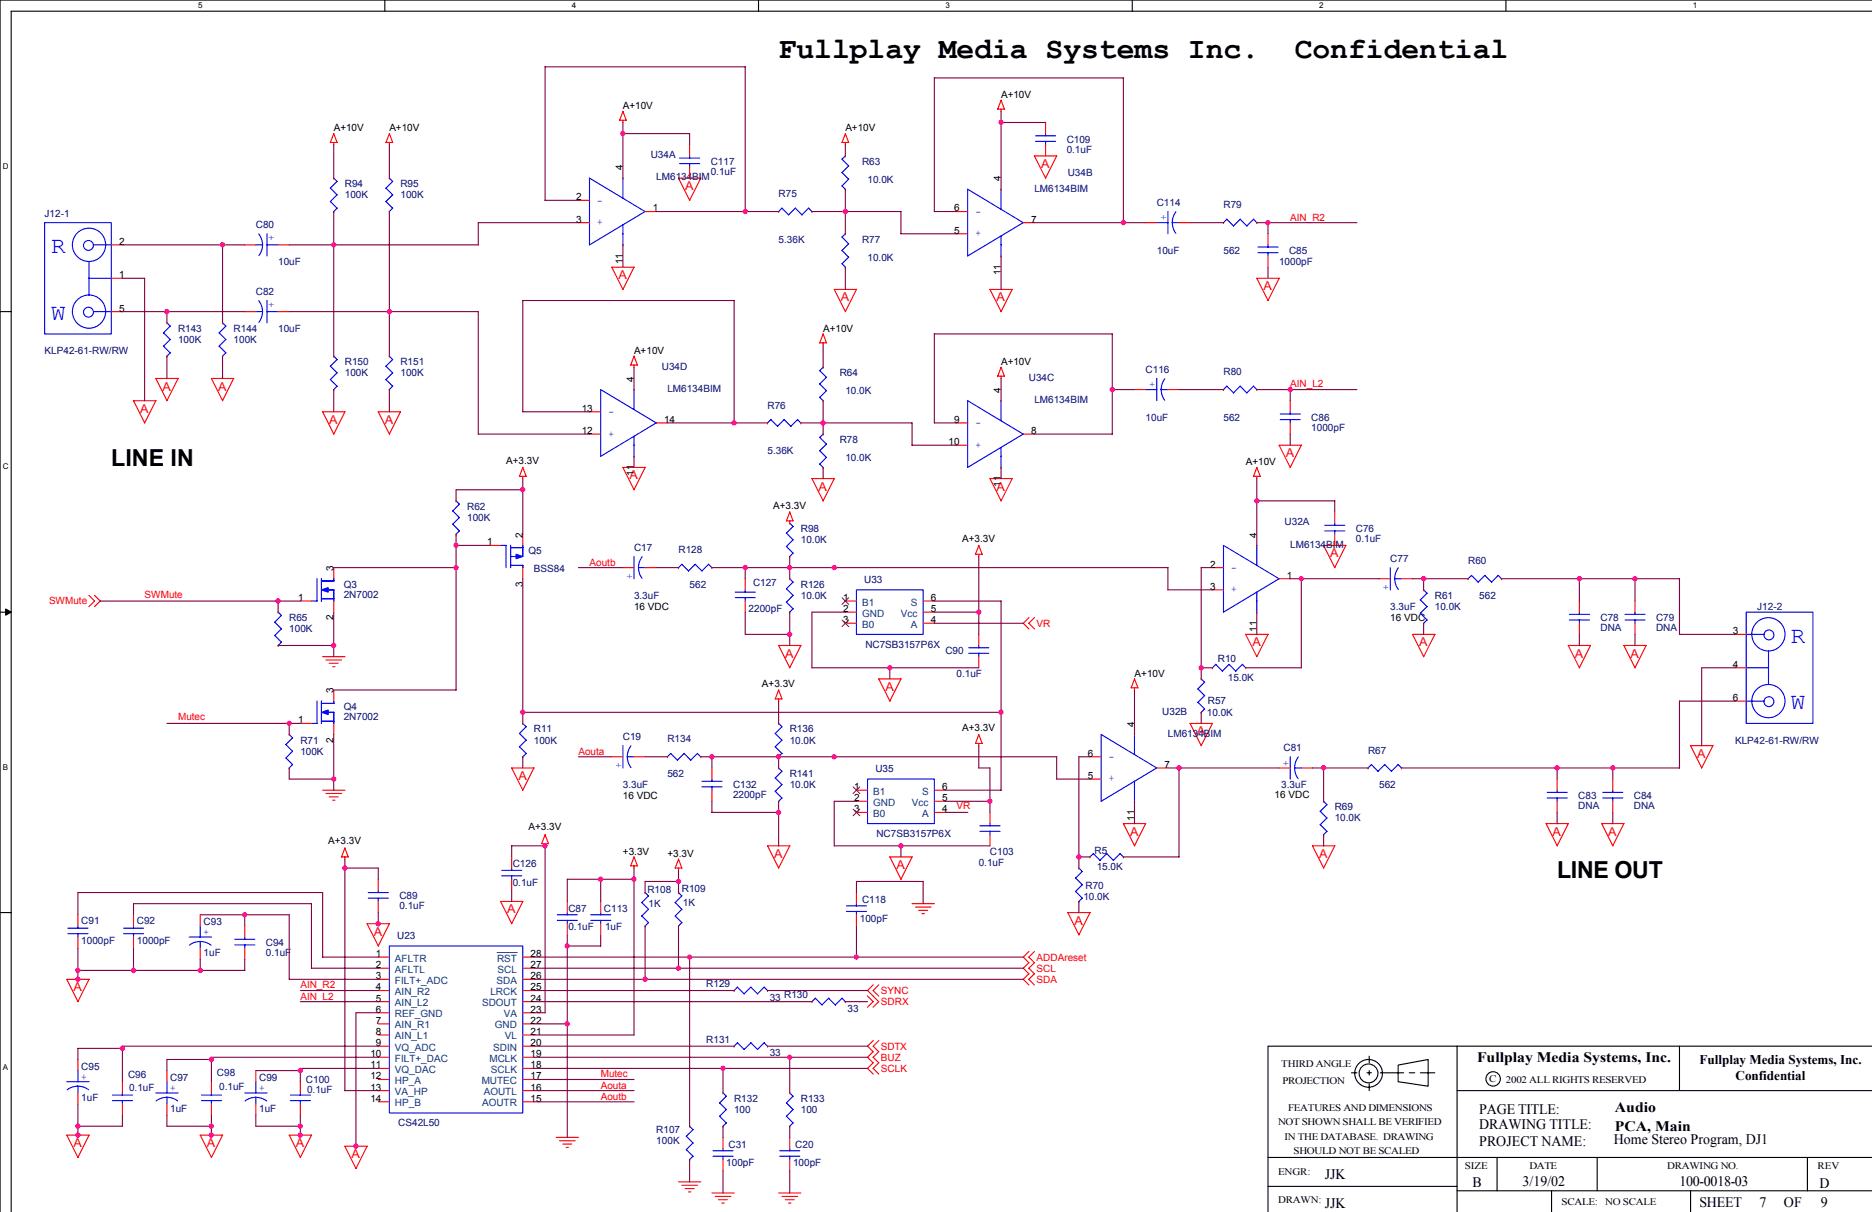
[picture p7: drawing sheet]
<svg xmlns="http://www.w3.org/2000/svg" width="432mm" height="279mm" viewBox="0 0 432 279" stroke-linecap="round" stroke-linejoin="round" font-family="sans-serif">
<path d="M431.8 0h-431.8v279.4M431.8 2.6h-429.2v276.8" fill="none" stroke="#000" stroke-width=".25"/>
<path d="M45.7 .3h1v2h-1z" fill="#fff"/>
<path d="M88.8 0v2.6" fill="none" stroke="#000" stroke-width=".25"/>
<path d="M131.9 .3h1v2h-1z" fill="#fff"/>
<path d="M175 0v2.6" fill="none" stroke="#000" stroke-width=".25"/>
<path d="M218.1 .3h1v2h-1z" fill="#fff"/>
<path d="M261.2 0v2.6" fill="none" stroke="#000" stroke-width=".25"/>
<path d="M304.3 .3h1v2h-1z" fill="#fff"/>
<path d="M347.4 0v2.6" fill="none" stroke="#000" stroke-width=".25"/>
<g fill="#fff">
<path d="M390.5 .3h1v2h-1z"/>
<path d="M.7 37.2h1.3v2.1h-1.3z"/>
<path d="M.7 106.5h1.3v2h-1.3z"/>
</g>
<path d="M0 71.8h2.6" fill="none" stroke="#000" stroke-width=".25"/>
<path d="M.7 175.7h1.2v2.1h-1.2z" fill="#fff"/>
<path d="M0 141.1h2.6" fill="none" stroke="#000" stroke-width=".25"/>
<path d="M1.3 140.4l1.3 .7-1.3 .7z" fill="#000" stroke="#000" stroke-width=".23"/>
<path d="M.7 245h1.2v2.1h-1.2z" fill="#fff"/>
<g fill="none" stroke="#000" stroke-width=".25">
<path d="M0 210.4h2.6M311.7 247.3h1.3M315.3 247.3h1M315.8 243.5v1.5M315.8 246.8v1M315.8 249.9v1.5M318.4 247.3h5.4M322.5 245.5l6.9-1.3v6.2l-6.9-1zM325.1 247.3h1.2M327.6 247.3h3.4M336.1 241.2h-43.6v38.2M336.1 241.2h95.7"/>
<path d="M336.1 241.2v38.2M336.1 251.4h95.7M387.4 241.2v10.2M292.5 266.8h139.3M292.5 273.5h43.6M336.1 274.5h95.7M345.3 266.8v7.7M357.9 274.5v4.9M368.4 266.8v7.7M390 274.5v4.9M416.9 266.8v7.7"/>
<circle cx="315.7" cy="247.4" r="2.17"/>
<circle cx="315.7" cy="247.4" r="3.2"/>
<circle cx="344.4" cy="248.7" r="1.66"/>
</g>
<g fill="none" stroke="#f00" stroke-width=".25">
<path d="M77 32.9v.5M77.7 32.9h-1.5l.8-2.1 .8 2.1M89.8 30.8l.8 2.1h-1.6M89.8 32.9v.5M89.8 30.8l-.8 2.1M143.7 25.7l.7 2h-1.5zM143.7 27.7v.6M159.1 33.4v2.5M159.1 38.5v2.6M195 35.9h.1M195 32.9v.5M195 30.8l-.8 2.1h1.5l-.7-2.1"/>
<path d="M230.1 25.2h1.6M230.9 25.2v.5M230.9 23.1l.8 2.1M230.9 23.1l-.8 2.1M241.2 28.2v2.6M241.2 33.4v2.5M25.7 56.5h2.5M56.5 56.5h2.5M64.2 56.5h2.5M77 41.1h.1M77 48.8h.1M89.8 41.1h.1"/>
<path d="M89.8 48.8h.1M133.4 51.3h2.6M133.4 46.2h2.6M143.7 41.1h.1M143.7 56.5h.1M148.8 48.8h2.6M159.1 46.2l2.5-5.1h-5.1l2.6 5.1M179.6 48.8h.1M187.3 48.8h.1M195 53.9h.1M195 43.6h.1M220.6 48.8h2.6"/>
<path d="M220.6 53.9h2.6M230.9 43.6h.1M230.9 59h.1M236 51.3h2.6M241.2 41.1l2.6-5.2h-5.2l2.6 5.2M264.2 51.3h2.6M271.9 51.3h2.6M282.2 51.3h.1M289.9 51.3h.1M292.5 53.9v2.6M292.5 59v2.6M25.7 64.2h2.5"/>
<path d="M25.7 71.8h2.5M38.5 74.4h.1M51.3 74.4h.1M56.5 71.8h2.5M64.2 71.8h2.5M141.1 61.6h5.2l-2.6 5.1zM189.9 77l.7 2h-1.5zM189.9 79v.6M195 61.6h.1M195 71.8l2.6-5.1h-5.2l2.6 5.2M230.9 71.8l2.6-5.1h-5.2l2.6 5.2M295.1 64.2h-5.2l2.6 5.1"/>
<path d="M295.1 64.1l-2.6 5.2M35.9 87.2h5.2l-2.6 5.2zM36 92.4h-5.2l2.6 5.1M36 92.4l-2.6 5.1M38.5 82.1h.1M48.8 87.2h5.1l-2.6 5.2zM51.3 82.1h.1M77 82.1h.1M77 89.8h.1M89.8 82.1h.1M89.8 89.8h.1M136 94.9h2.6"/>
<path d="M145.5 84.2h1.5M146.2 89.8h.1M146.2 84.2v.5M146.2 82.1l.8 2.1M146.3 82.1l-.8 2.1M151.4 97.5h2.5M177 97.5h.1M184.7 97.5h.1M189.9 92.4h.1M189.9 84.7h.1M220.6 97.5h2.6M230.1 86.7h1.6"/>
<path d="M230.9 92.4h.1M230.9 86.7v.6M230.9 84.7l.8 2M230.9 84.6l-.8 2.1M261.7 89.8h2.5M269.4 89.8h2.5M282.2 89.8h.1M289.9 89.8h.1M297.6 92.4v2.5M297.6 97.5v2.6M77 100.1l2.6-5.2h-5.2l2.6 5.2M89.8 100.1l2.6-5.2h-5.2l2.6 5.2"/>
<path d="M105.2 115.5h.1M120.6 109.8v.5M120.6 107.8l.8 2M120.6 107.7l-.8 2.1h1.6M136 100.1h2.6M146.2 105.2h.1M148.8 107.7l-2.5 5.2-2.6-5.1h5.1M182.2 118l.7 2.1M182.2 118l-.8 2.1M189.9 107.8h.1M189.9 100.1h.1M189.9 115.5l2.5-5.2h-5.1l2.6 5.2"/>
<path d="M220.6 102.6h2.6M230.9 107.8h.1M230.9 115.5l2.6-5.2h-5.2l2.6 5.2M236 100.1h2.6M289.9 109.8v.5M289.9 107.8l.8 2M289.9 107.7l-.8 2.1h1.6M295 102.6h5.2l-2.6 5.2zM307.9 118v2.6M20.5 137.2l1.3 1.4-1.3 1.2M21.8 137.2l1.3 1.4-1.3 1.2M69.3 138.6h2.5"/>
<path d="M77 130.9v2.5M77 138.6v2.5M105.2 123.1h.1M112.9 125.7h2.6M120.6 123.1v2.6M120.6 130.9v2.5M143.7 130.9h2.5M148.8 130.9h2.6M156.5 130.9h.1M164.2 130.9h.1M171.9 133.4v2.6M171.9 138.6v2.5"/>
<path d="M181.4 120.1h1.5M182.2 120.6h.1M182.2 128.3h.1M182.2 133.4h.1M182.2 120.1v.5M195 138.6h2.5M212.9 138.6h2.6M225 127.8h1.5l-.7-2.1-.8 2.1M225.8 127.8v.5M279.7 130.9h2.5M279.7 136h2.5M289.9 125.7h.1"/>
<path d="M295 133.4h2.6M307.9 130.9l2.6-5.2h-5.2l2.6 5.2M307.9 123.1v2.6M318.1 133.4h2.6M323.3 133.4h2.5M328.4 136h.1M338.6 133.4h.1M346.4 133.4h.1M364.3 138.6v2.5M377.1 138.6v2.5M64.2 141.1h.1M64.2 148.8h.1"/>
<path d="M74.4 151.4h5.2M75.2 152.1h3.6M75.9 152.9h2.1M76.7 153.7h.6M77 159.1v2.5M179.6 148.8h5.1l-2.5 5.1zM179.6 159l-.8 2.1h1.6l-.8-2M182.2 141.1h.1M195 143.7h2.5M195 141.1h2.5M212.9 143.7h2.6M212.9 141.1h2.6"/>
<path d="M225.8 146.2v2.6M225.8 151.4v2.5M237.3 142.4l-1.3 1.3 1.3 1.3M238.6 142.4l-1.3 1.3 1.3 1.3M260.9 158.6h1.6l-.8-2.1-.8 2.1M261.7 158.6v.5M277.1 156.5h.1M279.7 153.9h.1M287.3 153.9h.1M289.9 141.1h.1M289.9 151.4l2.6-5.2h-5.2l2.6 5.2M328.4 143.7h.1"/>
<path d="M328.4 151.4l2.6-5.2h-5.2l2.6 5.2M364.3 153.9l2.6-5.1h-5.2l2.6 5.2M364.3 143.7v2.5M374.6 148.8h5.1l-2.6 5.1zM377.1 143.7v2.5M400.2 146.2h2.6M400.2 153.9h2.6M66.7 169.3h.1M66.7 177h.1M69.3 166.8h2.5M77 166.8v2.5M120.6 166.8h.1"/>
<path d="M120.6 174.5h.1M141.1 174.5h2.6M146.2 174.5h2.6M153.9 174.5h.1M161.6 174.5h.1M164.2 177v2.6M179.6 166.8h.1M179.6 174.5h.1M179.6 177h.1M179.6 161.1v.5M205.3 161.6l2.5-5.1h-5.1l2.6 5.1M225 171.4h1.5l-.7-2.1-.8 2.1"/>
<path d="M225.8 171.4v.5M251.4 174.5h2.6M251.4 179.6h2.6M261.7 169.3h.1M266.8 177h2.6M274.5 166.8h5.2l-2.6 5.1zM277.1 164.2h.1M295 177h2.6M300.2 177h2.5M315.6 177h.1M323.3 177h.1M359.2 179.6v2.6"/>
<path d="M372 179.6v2.6M390 171.9h5.1l-2.6 5.1zM400.2 161.6h2.6M74.4 182.2h5.2M75.2 182.9h3.6M75.9 183.7h2.1M76.7 184.5h.6M79.5 197.5v.6M79.6 195.5l-.8 2h1.5l-.8-2M118 197.5v2.6M120.6 182.2l2.6-5.2h-5.2l2.6 5.2M125.7 192.4l.8 2.1h-1.6"/>
<path d="M125.7 194.5v.5M125.8 192.4l-.9 2.1M145.5 199.6h1.5M146.2 199.6v.5M146.2 197.5l.8 2.1M146.3 197.5l-.8 2.1M156.5 198.1l.8 2M156.5 198l-.8 2.1M164.2 182.2v2.5M179.6 184.7h.1M197.5 182.2h2.6M197.5 187.3h2.6"/>
<path d="M197.5 184.7h2.6M210.4 197.5l-2.6 5.2-2.5-5.2h5.1M215.5 182.2h2.6M215.5 187.3h2.6M215.5 184.7h2.6M228.3 187.3v2.6M228.3 192.4v2.6M251.4 197.5h.1M259.1 197.5h.1M261.7 184.7h.1M264.3 189.9h-5.2l2.6 5.1M264.3 189.8l-2.6 5.2"/>
<path d="M305.3 184.7h.1M305.3 192.4h.1M359.2 184.7v2.6M361.8 189.9h-5.2l2.6 5.1M361.8 189.8l-2.6 5.2M372 184.7v2.6M374.6 189.9h-5.2l2.6 5.1M374.6 189.8l-2.6 5.2M18 210.9v2.6M18 216v2.6M30.8 210.9v2.6M30.8 216v2.6"/>
<path d="M46.2 210.9v2.6M46.2 218.6v2.5M56.5 213.5v2.5M56.5 218.6v2.5M87.2 202.7v2.6M87.2 207.8v2.6M89.8 212.9l-2.5 5.2-2.6-5.2h5.1M118 202.7v2.6M120.6 207.8l-2.6 5.2-2.5-5.2h5.1M130.9 207.8v2.6M130.9 212.9v2.6M138.6 207.8v2.6"/>
<path d="M138.6 212.9v2.6M148.8 205.8h.1M148.8 213.5h.1M155.7 200.1h1.6M156.5 205.8h.1M156.5 213.5h.1M156.5 200.1v.6M179.6 200.1l2.6-5.1h-5.2l2.6 5.1M197.5 205.8v2.5M197.5 210.9v2.6M210.4 208.3h5.1M211.2 209.1h3.6"/>
<path d="M211.9 209.9h2.1M212.7 210.6h.5M237.3 219.3l-1.3 1.3 1.3 1.4M238.6 219.3l-1.3 1.3 1.3 1.4M248.9 200.1h.1M248.9 207.8h.1M248.9 215.5l2.5-5.1h-5.1l2.6 5.1M305.3 200.1l2.6-5.1h-5.2l2.6 5.1M18 230.9l2.6-5.1h-5.2l2.6 5.1M87.2 225.8h2.6M87.2 220.6h2.6M87.2 223.2h2.6"/>
<path d="M87.2 228.3h2.6M87.2 230.9h2.6M87.2 233.5h2.6M87.2 236h2.6M87.2 238.6h2.6M120.6 225.8h2.5M120.6 220.6h2.5M120.6 223.2h2.5M120.6 228.3h2.5M120.6 230.9h2.5M120.6 233.5h2.5M120.6 236h2.5"/>
<path d="M120.6 238.6h2.5M169.3 228.3h.1M177 228.3h.1M187.3 230.9h.1M195 230.9h.1M200.1 229.6l1.3 1.3-1.3 1.3M201.4 229.6l1.3 1.3-1.3 1.3M201.4 239.9l-1.3 1.3 1.3 1.3M201.4 227l-1.3 1.3 1.3 1.3M202.7 239.9l-1.3 1.3 1.3 1.3M202.7 227l-1.3 1.3 1.3 1.3M237.3 221.9l-1.3 1.3 1.3 1.3-1.3 1.3 1.3 1.3"/>
<path d="M238.6 221.9l-1.3 1.3 1.3 1.3-1.3 1.3 1.3 1.3M18 244.2v2.6M18 251.9v2.6M28.2 249.4v2.5M28.2 254.5v2.6M38.5 246.8v2.6M38.5 254.5v2.6M48.8 249.4v2.5M48.8 254.5v2.6M59 246.8v2.6M59 254.5v2.6M69.3 249.4v2.5"/>
<path d="M69.3 254.5v2.6M87.2 241.2h2.6M87.2 243.7h2.6M87.2 246.3h2.6M87.2 248.9h2.6M87.2 251.4h2.6M87.2 254h2.6M120.6 241.2h2.5M120.6 243.7h2.5M120.6 246.3h2.5M120.6 248.9h2.5M120.6 251.4h2.5"/>
<path d="M120.6 254h2.5M159.1 259.6h.1M166.8 251.9h.1M166.8 259.6h.1M169.3 241.2h.1M177 241.2h.1M182.2 251.9h.1M182.2 259.6h.1M201.4 242.4l-1.3 1.3 1.3 1.3M201.4 245l-1.3 1.3 1.3 1.3M202.7 242.4l-1.3 1.3 1.3 1.3M202.7 245l-1.3 1.3 1.3 1.3"/>
<path d="M18 266.8l2.6-5.1h-5.2l2.6 5.1M48.8 266.8l2.6-5.1h-5.2l2.6 5.1M69.3 266.8l2.6-5.1h-5.2l2.6 5.1M79.5 264.2h5.2l-2.6 5.2zM128.3 262.2h5.1M129.1 263h3.6M129.8 263.7h2.1M130.6 264.5h.5M156.5 272.5h5.1M157.3 273.2h3.6M158 274h2.1M158.8 274.8h.5"/>
<path d="M159.1 267.3h.1M164.2 275h5.2M165 275.8h3.6M165.7 276.6h2.1M166.5 277.3h.5M166.8 262.2v2.6M166.8 267.3v2.6M179.6 275h5.1M180.4 275.8h3.6M181.1 276.6h2.1M181.9 277.3h.5M182.2 262.2v2.6"/>
<path d="M182.2 267.3v2.6"/>
</g>
<g fill="none" stroke="#00f" stroke-width=".25">
<path d="M156.8 37.7h4.6M156.8 36.4h4.6M159.1 35.9v.6M159.1 37.7v.8M194.2 39.8l1.6 1.5-1.6 1.5 .8 .8M195 35.9l-.8 .8 1.6 1.5-1.6 1.6M238.9 32.6h4.6M238.9 31.3h4.6M241.2 30.8v.5M241.2 32.6v.8M10.3 51.3h15.4v25.7h-15.4zM21.5 56.5h4.2"/>
<path d="M59 56.5h1.6M59.7 53.9l.5 1 .4 1.5M60.6 56.4l-.2 1.1-.7 1.4M61.6 56.5h2.6M61.6 53.9v5.1M77 41.1l.8 .7M77.7 41.8l-1.5 1.6 1.6 1.5M77.7 44.9l-1.5 1.6 1.6 1.5M77.7 48l-.7 .8M89 43.4l1.6 1.5-1.6 1.6M89 46.5l1.6 1.5-.8 .8M89.8 41.1l.8 .7"/>
<path d="M90.6 41.8l-1.6 1.6M143.7 41v4.7M143.7 51.8v4.7M148.8 48.7l-12.8 7.8v-15.4l12.8 7.7M183.5 48l1.5 1.6 1.5-1.6 .8 .8M183.5 48l-1.6 1.6-1.5-1.6-.8 .8M194.2 54.6l1.5 1.6M195 53.9l-.8 .8M195.8 56.2l-1.6 1.5 1.6 1.6-1.6 1.5M223.2 59l12.9-7.6-12.9-7.8v15.4M230.9 43.6v4.6M230.9 54.4v4.6"/>
<path d="M266.8 51.3h2.6M269.4 48.7v5.2M270.4 51.3h1.6M271.3 48.8l-.6 .9-.3 1.6 .1 1.1 .7 1.4M283 50.5l1.5 1.6M283 50.5l-.8 .8M286.1 50.5l1.5 1.6M286.1 50.5l-1.6 1.6M289.1 50.5l.8 .9M289.2 50.5l-1.6 1.6M290.2 58.3h4.6M290.2 57h4.6"/>
<path d="M292.5 56.5v.5M292.5 58.2v.8M20.5 64.2h5.2M20.5 60.3v7.7M21.6 71.8h4.1M38.5 74.4l.8 .8-1.6 1.6 1.6 1.5-1.6 1.5 1.6 1.6-.8 .7M50.5 76.7l1.6 1.6M50.5 79.8l1.6 1.6M51.3 74.4l.8 .8M52.1 75.2l-1.6 1.6M52.1 78.3l-1.6 1.5M59 71.8h1.6"/>
<path d="M59.7 69.3l.5 .9 .4 1.6-.2 1.1-.7 1.4M61.6 71.8h2.6M61.6 69.3v5.1M194.2 60.8l.8 .8M52.1 81.3l-.8 .8M76.2 87.5l1.6 1.5M77 82.1l.8 .8M77.7 82.9l-1.5 1.5 1.6 1.6M77.7 86l-1.5 1.5M77.7 89l-.7 .8M89 84.4l1.6 1.6-1.6 1.5M89 87.5l1.6 1.5-.8 .8"/>
<path d="M89.8 82.1l.8 .8M90.6 82.9l-1.6 1.5M146.2 89.8v4.6M151.4 97.5l-12.8-7.7v15.4M151.4 97.5l-12.8 7.7M177.8 96.7l1.6 1.6M177.8 96.7l-.8 .8M179.3 98.3l1.6-1.6 1.5 1.6M184.7 97.5l-.7-.8-1.6 1.6M189.1 91.6l.8 .8M189.1 85.4l1.5 1.6-1.5 1.5 1.5 1.6M189.9 84.6l-.8 .8"/>
<path d="M190.6 90l-1.5 1.6M230.9 92.4v4.6M264.2 89.8h2.6M266.8 87.2v5.2M267.8 89.8h1.6M268.7 87.3l-.5 .9-.4 1.5 .2 1.2 .7 1.4M283 89l-.8 .8M286.1 89l1.5 1.6M286.1 89l-1.6 1.6-1.5-1.6M289.1 89l.8 .8M289.2 89l-1.6 1.6M295.3 96.7h4.6"/>
<path d="M295.3 95.4h4.6M297.6 94.9v.6M297.6 96.7v.8M104.4 117.8l1.6 1.5M105.2 115.5l.8 .7M106 116.2l-1.6 1.6M106 119.3l-1.6 1.6 1.6 1.5M146.2 100.6v4.6M189.1 100.8l1.5 1.6-1.5 1.5 1.5 1.6M189.9 100.1l-.8 .7M190.6 105.4l-1.5 1.6 .8 .8M230.9 103.1v4.7"/>
<path d="M236.1 100.1l-12.9 7.7v-15.4l12.9 7.7M71.8 138.6h1.4M73.1 133.4v5.2M74.1 133.9h2.9M74.1 133.4v5.2M74.1 138h2.9M75.4 136h1.6v2.6M77 133.4v.5M106 122.4l-.8 .8M115.5 125.7h1.3M116.7 125.7v5.2M117.8 130.3h2.8v.6"/>
<path d="M117.8 128.3h1.5M117.8 125.7v5.2M117.8 126.2h2.8M120.6 125.7v2.6M146.2 128.3v5.1M147.3 130.8l.3 1.6 .5 .9M147.3 130.9h1.5M148.1 128.4l-.5 .9-.3 1.5M157.3 130.1l1.5 1.5M157.3 130.1l-.8 .8M158.8 131.6l1.6-1.5 1.5 1.5M164.2 130.9l-.8-.8-1.5 1.5"/>
<path d="M169.6 137.8h4.6M169.6 136.5h4.6M171.9 136v.5M171.9 137.8v.8M181.4 122.9l1.5 1.6-1.5 1.5M181.4 126l1.5 1.5M181.4 135.7l1.5 1.6M181.4 138.8l1.5 1.6-.8 .7M182.2 120.6l.7 .8-1.5 1.5M182.2 133.4l.7 .8M182.9 127.5l-.8 .8M182.9 134.2l-1.5 1.5"/>
<path d="M182.9 137.3l-1.5 1.5M197.5 136h15.4v10.2h-15.4zM289.9 125.7v4.6M289.9 136.5v4.6M295.1 133.4l-12.9-7.7v15.4M295.1 133.4l-12.9 7.7M305.6 122.4h4.6M305.6 121.1h4.6M307.9 120.6v.5M307.9 122.4v.7M320.7 130.9v5.1M321.7 133.4h1.6"/>
<path d="M322.6 130.9l-.6 .9-.3 1.5 .2 1.2 .6 1.4M328.4 136l.8 .8-1.6 1.5 1.6 1.5-1.6 1.6 1.6 1.5M339.4 132.7l1.6 1.5M339.4 132.6l-.8 .8M342.5 132.7l1.6 1.5M342.5 132.6l-1.5 1.6M346.4 133.4l-.8-.8-1.6 1.6M63.4 143.4l1.5 1.6-1.5 1.5M63.4 146.5l1.5 1.6M64.2 141.1l.7 .8M64.9 141.9l-1.5 1.5M64.9 148l-.8 .8"/>
<path d="M223.5 150.6h4.6M223.5 149.3h4.6M225.8 148.8v.6M225.8 150.6v.8M276.3 158.8l1.6 1.6M277.1 156.5l.8 .8M277.9 157.3l-1.6 1.5M279.7 153.9l.7-.8 1.6 1.6 1.5-1.6 1.6 1.6 1.5-1.6 .8 .9M329.2 142.9l-.8 .8M362 142.9h4.6M362 141.6h4.6M364.3 141.1v.5"/>
<path d="M364.3 142.9v.8M374.8 142.9h4.7M374.8 141.6h4.7M377.1 141.1v.5M377.1 142.9v.8M402.8 141.1h15.4v25.7h-15.4zM402.8 146.2h4.1M402.8 153.9h5.1M407.9 150.1v7.7M66 171.6l1.5 1.6M66 174.7l1.5 1.6M66.7 169.3l.8 .8"/>
<path d="M67.5 170.1l-1.6 1.6M67.5 173.2l-1.6 1.6M67.5 176.3l-.8 .8M71.8 166.8h1.4M73.1 161.6v5.2M74.1 161.6v5.2M74.1 166.3h2.9M75.4 164.2h1.6v2.6M77 161.6v.6h-2.9M119.8 172.1l1.6 1.6-.8 .8M120.6 166.8l.8 .8M121.4 167.5l-1.6 1.6 1.6 1.5-1.6 1.6"/>
<path d="M143.7 171.9v5.2M144.7 174.4l.1 1.1 .7 1.5M144.7 174.5h1.6M145.5 171.9l-.7 1.5-.1 1M157.8 173.7l1.5 1.6 1.6-1.6 .7 .8M157.8 173.7l-1.5 1.6-1.6-1.6-.8 .8M164.2 179.6v.5M178.8 172.1l1.6 1.6-.8 .8M179.6 166.8l.8 .8M179.6 177l.8 .8M180.4 167.5l-1.6 1.6 1.6 1.5-1.6 1.6M180.4 177.8l-1.6 1.6 1.6 1.5-1.6 1.5"/>
<path d="M200.1 179.6h15.4v10.3h-15.4zM261.7 169.3v4.6M276.3 161.9l1.6 1.5M277.9 160.4l-1.6 1.5M277.9 163.4l-.8 .8M297.6 174.4v5.2M298.6 177h1.6M299.5 174.5l-.6 .9-.3 1.6 .2 1.1 .6 1.4M315.6 177l.8-.8 1.5 1.6M317.9 177.8l1.5-1.6 1.6 1.6M323.3 177.1l-.8-.9-1.5 1.6M402.8 161.6h4.1"/>
<path d="M161.9 181.4h4.6M161.9 180.1h4.6M164.2 181.4v.8M178.8 182.4l1.6 1.6-.8 .7M226 191.6h4.7M226 190.4h4.7M228.3 189.9v.5M228.3 191.6v.8M252.2 196.8l1.5 1.6M252.2 196.8l-.8 .7M254 184.7l12.8-7.6-12.8-7.8v15.4M255.3 196.8l1.5 1.6"/>
<path d="M255.3 196.8l-1.6 1.5M258.4 196.8l.7 .8M258.4 196.8l-1.6 1.5M261.7 180.1v4.6M304.5 187l1.6 1.6-1.6 1.5 1.6 1.6M305.3 184.7l.8 .8-1.6 1.5M306.1 191.6l-.8 .8M356.9 184h4.6M356.9 182.7h4.6M359.2 182.2v.5M359.2 183.9v.8M369.7 184h4.6"/>
<path d="M369.7 182.7h4.6M372 182.2v.5M372 183.9v.8M15.7 215.2h4.6M15.7 214h4.6M18 213.5v.5M18 215.2v.8M28.5 215.2h4.6M28.5 214h4.6M30.8 213.5v.5M30.8 215.2v.8M43.6 216h5.2"/>
<path d="M43.7 217.9l1.4-.7 1.1-.2 1 .2 1.5 .7M46.2 213.5v2.5M46.2 217v1.6M54.1 217.8h4.7M54.1 216.5h4.7M56.5 216v.6M56.5 217.8v.8M84.9 207.1h4.7M84.9 205.8h4.7M87.2 205.3v.5M87.2 207v.8M89.8 218.1h30.8v38.5h-30.8z"/>
<path d="M115.7 201.9h4.7M115.7 200.6h4.7M118 200.1v.6M118 201.9v.8M128.5 212.2h4.7M128.5 210.9h4.7M130.9 210.4v.5M130.9 212.2v.7M136.2 212.2h4.7M136.2 210.9h4.7M138.6 210.4v.5M138.6 212.2v.7"/>
<path d="M148 208.1l1.6 1.5-1.6 1.6 1.6 1.5M148.8 205.8l.8 .7M149.6 206.5l-1.6 1.6M149.6 212.7l-.8 .8M155.7 208.1l1.6 1.5M155.7 211.2l1.6 1.5M156.5 205.8l.8 .7M157.3 206.5l-1.6 1.6M157.3 209.6l-1.6 1.6M157.3 212.7l-.8 .8M195.2 210.1h4.7M195.2 208.8h4.7"/>
<path d="M197.5 208.3v.6M197.5 210.1v.8M248.1 202.4l1.6 1.6-1.6 1.5 1.6 1.6-.9 .7M248.9 200.1l.8 .8-1.6 1.5M169.3 228.3l.8-.8 1.6 1.6M173.2 227.5l-1.6 1.6M176.3 227.6l.8 .8M176.3 227.5l-1.5 1.6-1.6-1.5M188.1 230.1l1.5 1.6M188.1 230.1l-.8 .8M191.1 230.1l1.6 1.6M191.2 230.1l-1.6 1.6"/>
<path d="M194.2 230.1l.8 .8M194.2 230.1l-1.5 1.6M15.4 249.4h5.2M18 246.8v2.6M18 250.4v1.6M20.4 251.2l-1.4-.7-1.1-.1-1.5 .3-.9 .5M25.9 253.7h4.7M25.9 252.5h4.7M28.2 251.9v.6M28.2 253.7v.8M35.9 251.9h5.2M38.5 249.4v2.6"/>
<path d="M38.5 253v1.5M41 253.8l-1.4-.7-1.2-.1-1.5 .3-.9 .5M46.5 253.7h4.6M46.5 252.5h4.6M48.8 251.9v.6M48.8 253.7v.8M56.5 251.9h5.1M56.5 253.8l.9-.5 1.6-.3 1.1 .1 1.4 .7M59 249.4v2.6M59 253v1.5M67 253.7h4.6M67 252.5h4.6"/>
<path d="M69.3 251.9v.6M69.3 253.7v.8M159.1 259.6l.8 .8-1.6 1.6M166 257.3l1.6 1.6M166.8 251.9l.8 .8M167.5 255.8l-1.5 1.5M167.5 258.9l-.7 .8M167.5 252.7l-1.5 1.6 1.6 1.5M170.1 240.4l1.6 1.6M170.1 240.4l-.8 .8M173.2 240.4l1.6 1.6M173.2 240.4l-1.6 1.5"/>
<path d="M176.3 240.4l.8 .8M176.3 240.4l-1.6 1.5M181.4 254.3l1.5 1.5-1.5 1.5M181.4 257.3l1.5 1.6-.8 .8M182.2 251.9l.7 .8M182.9 252.7l-1.5 1.6M158.3 261.9l1.6 1.6M159.9 263.5l-1.6 1.5 1.6 1.6M159.9 266.6l-.9 .8M164.5 266.6h4.6M164.5 265.3h4.6M166.8 264.8v.5"/>
<path d="M166.8 266.5v.8M179.9 266.6h4.6M179.9 265.3h4.6M182.2 264.8v.5M182.2 266.5v.8"/>
<circle cx="20.4" cy="56.6" r="1.14"/>
<circle cx="20.5" cy="56.4" r="3.8"/>
<circle cx="20.4" cy="72" r="1.14"/>
<circle cx="20.5" cy="71.8" r="3.8"/>
<circle cx="407.9" cy="146.2" r="3.8"/>
<circle cx="408" cy="146.4" r="1.14"/>
<circle cx="407.9" cy="161.6" r="3.8"/>
<circle cx="408" cy="161.8" r="1.14"/>
</g>
<path d="M194.2 137.8l1.6 1.5M195.7 137.8l-1.5 1.5M194.2 142.9l1.6 1.6M195.7 142.9l-1.5 1.6M196.8 181.4l1.5 1.5M196.8 186.5l1.5 1.6M198.3 181.4l-1.5 1.5M198.3 186.5l-1.5 1.6" fill="none" stroke="#804000" stroke-width=".23"/>
<path d="M114.7 219.6h4.6" fill="none" stroke="#004080" stroke-width=".23"/>
<g fill="#00f" stroke="#00f" stroke-width=".25">
<path d="M74.1 136l1.6-.5v1z" fill-rule="evenodd"/>
<path d="M74.1 164.2l1.6-.5v1z" fill-rule="evenodd"/>
<path d="M119 127.8l1.6 .5-1.6 .5z" fill-rule="evenodd"/>
</g>
<g fill="none" stroke="#800040" stroke-width=".25">
<path d="M77 33.4v7.7M89.8 33.4v7.7M143.7 30.8h15.4v2.6M143.7 28.2v12.9M195 33.4v2.6M230.9 28.2h10.3M230.9 25.7v17.9M28.2 56.5h28.3M51.3 56.4v18M77 48.8v33.3M89.8 48.8v33.3M133.4 51.3h-23.1v5.2h-43.6"/>
<path d="M133.4 46.2h-7.7v-30.8h46.2v33.4M143.7 56.5v5.1M151.4 48.8h28.2M187.3 48.8h20.5M195 43.6v10.3M207.8 53.9h12.8M207.8 48.7v5.2M220.6 48.8h-5.1v-30.8h43.6v33.4M230.9 59v7.7M238.6 51.3h25.7M274.5 51.3h7.7M289.9 51.3h23.1"/>
<path d="M292.5 51.3v2.6M28.2 71.8h28.3M28.2 64.2h5.2M33.4 64.2v28.2M38.5 71.8v2.6M66.7 71.8h43.6v28.3M169.3 69.3v28.2M169.4 69.3h-48.8v25.6h15.4M189.9 79.5v5.2M195 61.6v5.1M292.5 61.6v2.6M38.5 82.1v5.1"/>
<path d="M51.3 82.1v5.1M77 89.8v5.2M89.8 89.8v5.2M146.2 84.7v5.1M153.9 97.5h23.2M184.7 97.5h25.7M189.9 92.4v7.7M210.4 97.5v5.1h10.2M220.6 97.5h-5.1v-20.5h41.1v23.1h-18M230.9 87.2v5.2M256.6 89.8h5.1M271.9 89.8h10.3"/>
<path d="M289.9 89.8h23.1M297.6 89.8v2.6M110.3 100.1h25.7M120.6 110.3v12.9M120.6 112.9h-15.4v2.6M146.2 105.2v2.6M189.9 107.8v2.5M230.9 107.8v2.5M289.9 110.3v15.5M289.9 115.5h18v2.5M297.6 100.1v2.6M23.1 138.6h46.2"/>
<path d="M64.2 138.6v2.5M77 130.9h28.2M105.2 123.1v36M105.2 125.7h7.7M120.6 133.4v33.4M133.4 130.9h10.3M151.4 130.9h5.1M164.2 130.9h105.2v5.1M171.9 130.8v2.6M182.2 128.3v5.1M215.5 138.6h15.4M225.8 128.3v18"/>
<path d="M230.9 138.6v43.6M269.4 136h10.3M277.1 130.9h2.6M277.1 130.9v25.6M297.6 133.4h20.6M300.2 133.4v20.6M325.8 133.4h12.9M328.4 133.4v2.6M346.4 133.4h41v12.9l12.8-.1M364.3 133.4v5.2M377.1 133.4v5.2M64.2 148.8h12.8"/>
<path d="M77 141.1v10.3M77 159.1h28.2M171.9 141.1v5.1h10.3M182.2 141.1v7.7M195 141.1h-7.7v12.8h38.5M205.3 153.9v2.6M215.5 141.1h10.3M215.5 143.7h20.6M261.7 159v10.3M277.1 153.9h2.6M287.3 153.9h12.9M289.9 141.1v5.2"/>
<path d="M328.4 143.7v2.6M364.3 146.2v2.6M377.1 146.2v2.6M400.2 153.9h-7.7v18M38.5 166.8h30.8M66.7 166.8v2.6M66.7 177v2.6M66.7 179.6h10.3M77 169.3v12.9M120.6 174.5v2.6M120.6 164.2h110.3M133.4 174.5h7.7"/>
<path d="M148.8 174.5h5.2M161.6 174.5h82.1v5.1M164.2 174.4v2.6M179.6 161.6v5.2M179.6 174.4v2.6M225.8 171.9l-.1 5.1h2.6v10.3M243.7 179.6h7.7M248.8 174.5h2.6M248.9 174.5v25.6M269.4 177h25.7M271.9 177l.1 20.5h-12.9M277.1 164.2v2.6"/>
<path d="M302.7 177h12.9M305.3 177v7.7M359.2 177v2.6M372 177v2.6M400.2 161.6h-12.8v15.5l-64.1-.1M79.5 198.1v53.3h7.8M125.7 195v38.5M125.8 195h-7.8v2.6M164.2 184.7v2.6h15.4M179.6 184.7v10.3M192.4 195h35.9M197.5 184.7h-5.1v10.3"/>
<path d="M207.8 195v2.6M218.1 184.7h10.2M218.1 187.3h5.1M218.1 182.2h12.8M248.9 197.5h2.5M261.7 184.7v5.2M305.3 192.4v2.6M359.2 187.3v2.6M372 187.3v2.6M18 210.9v-5.1h56.4v14.9M18 218.6v7.7M30.8 210.9v-2.6h41.1l-.1 14.9h15.5"/>
<path d="M30.8 218.6v5.1M46.2 210.9h20.5v14.9h20.6M56.5 210.9v2.6M79.5 200.1h7.7v2.6M87.2 210.4v3.1M118 205.3v2.5M130.9 215.5v46.7M138.6 202.7v5.1M138.6 215.5v2.6h-7.8M146.2 200.1v38.5M146.3 202.7h-15.4v5.1M148.8 213.5v12.3"/>
<path d="M156.5 200.6v5.2M156.5 213.5v9.7M156.5 203.2h-7.7v2.6M197.5 205.8v-2.6h15.4v5.1M197.5 213.5v7.2M248.9 207.8v2.6M18 223.7h38.5M46.2 221.1v2.6M56.5 221.1v2.6M69.3 228.3h18M69.3 230.9h18M74.4 220.6h12.9"/>
<path d="M87.3 233.5h-5.2v31.3M123.1 228.3h46.2M123.1 230.9h64.2M123.1 225.8h113M123.1 233.5h2.7M123.1 223.2h113M123.1 238.6h23.2M123.1 220.6h113M123.1 236h7.8M159.1 220.6v39.1M177 228.3h23.1M195 230.9h5.1"/>
<path d="M18 254.5v7.7M18 259.6h10.3M28.2 257.1v2.6M28.3 241.7h-10.3v2.6M38.5 259.6h10.3M38.5 257.1v2.6M48.8 257.1v5.1M48.8 244.2h-10.3v2.6M59 259.6h10.3M59 257.1v2.6M59 246.8h10.3M69.3 257.1v5.1"/>
<path d="M87.3 243.7h-38.5v5.7M87.3 241.2h-59.1v8.2M87.3 246.3h-18v3.1M123.1 246.3h77M123.1 243.7h77M123.1 241.2h46.3M123.1 251.4h23.2M123.1 254h23.2M123.1 248.9h23.2M166.8 246.3v5.7M166.8 259.6v2.6M177 241.2h23.1"/>
<path d="M182.2 243.7v8.3M182.2 259.6v2.6M159.1 267.3v5.2M166.8 269.9v5.1M182.2 269.9v5.1"/>
</g>
<g fill="#f0f" stroke="#f0f" stroke-width=".25">
<circle cx="328.4" cy="133.4" r=".51"/>
<circle cx="364.3" cy="133.4" r=".5"/>
<circle cx="377.1" cy="133.4" r=".5"/>
<circle cx="372" cy="177" r=".51"/>
<circle cx="359.2" cy="177" r=".51"/>
<circle cx="305.3" cy="177" r=".51"/>
<circle cx="56.4" cy="210.9" r=".51"/>
<circle cx="87.2" cy="212.9" r=".51"/>
<circle cx="46.2" cy="223.7" r=".51"/>
<circle cx="18" cy="259.6" r=".5"/>
<circle cx="48.7" cy="261.7" r=".51"/>
<circle cx="248.8" cy="197.5" r=".5"/>
<circle cx="271.9" cy="177" r=".51"/>
<circle cx="277.1" cy="153.9" r=".51"/>
<circle cx="207.8" cy="195" r=".5"/>
<circle cx="228.3" cy="184.7" r=".51"/>
<circle cx="225.8" cy="141.1" r=".51"/>
<circle cx="77" cy="148.8" r=".51"/>
<circle cx="105.2" cy="125.7" r=".51"/>
<circle cx="105.2" cy="130.8" r=".5"/>
<circle cx="64.1" cy="138.5" r=".51"/>
<circle cx="120.6" cy="164.2" r=".51"/>
<circle cx="230.9" cy="164.2" r=".51"/>
<circle cx="143.7" cy="30.8" r=".5"/>
<circle cx="77" cy="179.6" r=".5"/>
<circle cx="230.9" cy="28.2" r=".5"/>
<circle cx="256.5" cy="89.8" r=".5"/>
<circle cx="297.6" cy="89.8" r=".5"/>
<circle cx="292.5" cy="51.3" r=".51"/>
<circle cx="192.4" cy="174.5" r=".51"/>
<circle cx="164.2" cy="174.5" r=".51"/>
<circle cx="289.9" cy="115.5" r=".51"/>
<circle cx="300.2" cy="133.4" r=".5"/>
<circle cx="166.8" cy="246.3" r=".5"/>
<circle cx="28.2" cy="241.7" r=".5"/>
<circle cx="69.3" cy="261.7" r=".5"/>
<circle cx="182.1" cy="243.7" r=".5"/>
<circle cx="69.3" cy="259.6" r=".5"/>
<circle cx="18" cy="261.7" r=".5"/>
<circle cx="48.7" cy="244.2" r=".51"/>
<circle cx="18" cy="223.7" r=".51"/>
<circle cx="30.8" cy="223.7" r=".51"/>
<circle cx="148.8" cy="225.8" r=".51"/>
<circle cx="120.6" cy="112.9" r=".51"/>
<circle cx="18" cy="225.8" r=".51"/>
<circle cx="48.7" cy="259.6" r=".51"/>
<circle cx="66.7" cy="166.8" r=".5"/>
<circle cx="79.5" cy="200.1" r=".51"/>
<circle cx="159.1" cy="220.6" r=".5"/>
<circle cx="82.1" cy="264.2" r=".51"/>
<circle cx="156.5" cy="203.2" r=".5"/>
<circle cx="69.3" cy="246.8" r=".5"/>
<circle cx="156.5" cy="223.2" r=".5"/>
<circle cx="197.5" cy="220.6" r=".5"/>
<circle cx="146.2" cy="202.7" r=".51"/>
<circle cx="138.5" cy="202.7" r=".51"/>
<circle cx="130.8" cy="218.1" r=".5"/>
<circle cx="38.5" cy="71.8" r=".51"/>
<circle cx="51.3" cy="56.4" r=".5"/>
<circle cx="171.9" cy="130.8" r=".5"/>
<circle cx="192.4" cy="130.8" r=".5"/>
<circle cx="195" cy="48.7" r=".51"/>
<circle cx="189.8" cy="97.5" r=".51"/>
<circle cx="259.1" cy="51.3" r=".5"/>
<circle cx="171.9" cy="48.7" r=".51"/>
<circle cx="169.3" cy="97.5" r=".51"/>
<circle cx="89.8" cy="71.8" r=".51"/>
<circle cx="77" cy="56.4" r=".5"/>
<circle cx="130.8" cy="236" r=".5"/>
<circle cx="125.7" cy="195" r=".51"/>
<circle cx="182.1" cy="146.2" r=".5"/>
<circle cx="205.2" cy="153.9" r=".5"/>
<circle cx="182.1" cy="130.8" r=".5"/>
<circle cx="179.6" cy="174.5" r=".51"/>
<circle cx="179.6" cy="187.3" r=".51"/>
</g>
<g font-size="6.9">
<text x="179.6" y="13.5">Fullplay Media Systems Inc.</text>
<text x="298.6" y="13.5">Confidential</text>
</g>
<g font-size="5.4" fill="#00f">
<text x="11.8" y="58.4">R</text>
<text x="11.8" y="73.8">W</text>
<text x="413" y="148.2">R</text>
<text x="413" y="163.6">W</text>
</g>
<g font-size="5.4">
<text x="25.7" y="107.5">LINE IN</text>
<text x="359.2" y="202.4">LINE OUT</text>
</g>
<g font-size="3.3">
<text x="340.7" y="244.7">Fullplay Media Systems, Inc.</text>
<text x="341.2" y="256.7">PAGE TITLE:</text>
<text x="372.5" y="256.3">Audio</text>
<text x="341.2" y="260.3">DRAWING TITLE:</text>
<text x="372.3" y="263.7">Home Stereo Program, DJ1</text>
<text x="372.5" y="260.6">PCA, Main</text>
<text x="341.2" y="264.2">PROJECT NAME:</text>
<text x="305.6" y="271.9">JJK</text>
<text x="339.7" y="273.6">B</text>
<text x="351.2" y="273.4">3/19/02</text>
<text x="387.4" y="273.4">100-0018-03</text>
<text x="419.7" y="273.9">D</text>
<text x="305.6" y="278.5">JJK</text>
<text x="392" y="278.3">SHEET</text>
<text x="405.9" y="278.3">7</text>
<text x="411.5" y="278.3">OF</text>
<text x="420" y="278.3">9</text>
</g>
<g font-size="3.1">
<text x="392" y="245.3">Fullplay Media Systems, Inc.</text>
<text x="400.3" y="249">Confidential</text>
</g>
<g font-size="2.8" fill="#f00">
<text x="240.1" y="38.7">A</text>
<text x="158.1" y="43.8">A</text>
<text x="142.7" y="64.4">A</text>
<text x="194" y="69.5">A</text>
<text x="229.9" y="69.5">A</text>
<text x="291.4" y="66.9">A</text>
<text x="32.3" y="95.1">A</text>
<text x="37.5" y="90">A</text>
<text x="50.3" y="90">A</text>
<text x="75.9" y="97.7">A</text>
<text x="88.8" y="97.7">A</text>
<text x="296.6" y="105.4">A</text>
<text x="145.2" y="110.5">A</text>
<text x="188.8" y="113.1">A</text>
<text x="229.9" y="113.1">A</text>
<text x="306.8" y="128.5">A</text>
<text x="288.9" y="149">A</text>
<text x="327.4" y="149">A</text>
<text x="181.1" y="151.6">A</text>
<text x="363.3" y="151.6">A</text>
<text x="376.1" y="151.6">A</text>
<text x="204.2" y="159.3">A</text>
<text x="276.1" y="169.5">A</text>
<text x="119.6" y="179.8">A</text>
<text x="391.5" y="174.7">A</text>
<text x="178.6" y="197.8">A</text>
<text x="260.7" y="192.6">A</text>
<text x="304.3" y="197.8">A</text>
<text x="358.1" y="192.6">A</text>
<text x="371" y="192.6">A</text>
<text x="206.8" y="200.3">A</text>
<text x="86.2" y="215.7">A</text>
<text x="117" y="210.6">A</text>
<text x="247.8" y="213.1">A</text>
<text x="17" y="228.6">A</text>
<text x="17" y="264.5">A</text>
<text x="47.7" y="264.5">A</text>
<text x="68.3" y="264.5">A</text>
<text x="81.1" y="267">A</text>
</g>
<g font-size="2.3">
<text x="230.9" y="22.6">A+10V</text>
<text x="143.7" y="25.2">A+10V</text>
<text x="77" y="30.3">A+10V</text>
<text x="89.8" y="30.3">A+10V</text>
<text x="195" y="30.3">A+10V</text>
<text x="143.7" y="39.3" transform="rotate(-90 143.7 39.3)">4</text>
<text x="230.9" y="41.8" transform="rotate(-90 230.9 41.8)">4</text>
<text x="132.9" y="46.2">2</text>
<text x="132.9" y="51.3">3</text>
<text x="150.6" y="48.7">1</text>
<text x="220.1" y="48.7">6</text>
<text x="220.1" y="53.9">5</text>
<text x="237.8" y="51.3">7</text>
<text x="27.5" y="56.4">2</text>
<text x="27.5" y="64.1">1</text>
<text x="143.7" y="60.9" transform="rotate(-90 143.7 60.9)">11</text>
<text x="230.9" y="63.5" transform="rotate(-90 230.9 63.5)">11</text>
<text x="27.5" y="71.8">5</text>
<text x="189.9" y="76.5">A+10V</text>
<text x="146.2" y="81.6">A+10V</text>
<text x="146.2" y="88" transform="rotate(-90 146.2 88)">4</text>
<text x="230.9" y="84.2">A+10V</text>
<text x="134.2" y="94.9">13</text>
<text x="230.9" y="90.6" transform="rotate(-90 230.9 90.6)">4</text>
<text x="134.2" y="100.1">12</text>
<text x="153.2" y="97.5">14</text>
<text x="220.1" y="97.5">9</text>
<text x="237.8" y="100.1">8</text>
<text x="116.7" y="107">A+3.3V</text>
<text x="218.8" y="102.6">10</text>
<text x="287.3" y="107.3">A+10V</text>
<text x="146.2" y="109.7" transform="rotate(-90 146.2 109.7)">11</text>
<text x="230.9" y="112.2" transform="rotate(-90 230.9 112.2)">11</text>
<text x="178.3" y="117.3">A+3.3V</text>
<text x="112.4" y="125.7">1</text>
<text x="120.6" y="123.9" transform="rotate(-90 120.6 123.9)">2</text>
<text x="221.9" y="125">A+3.3V</text>
<text x="289.9" y="123.9" transform="rotate(-90 289.9 123.9)">4</text>
<text x="77" y="131.6" transform="rotate(-90 77 131.6)">3</text>
<text x="279.1" y="130.8">2</text>
<text x="120.6" y="135.3" transform="rotate(-90 120.6 135.3)">3</text>
<text x="279.1" y="136">3</text>
<text x="296.8" y="133.4">1</text>
<text x="68.7" y="138.5">1</text>
<text x="77" y="143" transform="rotate(-90 77 143)">2</text>
<text x="146.2" y="140.6">16 VDC</text>
<text x="194.5" y="138.5">1</text>
<text x="194.5" y="143.7">3</text>
<text x="194.5" y="141.1">2</text>
<text x="214.7" y="138.5">6</text>
<text x="214.7" y="143.7">4</text>
<text x="214.7" y="141.1">5</text>
<text x="320.7" y="143.2">16 VDC</text>
<text x="289.9" y="145.6" transform="rotate(-90 289.9 145.6)">11</text>
<text x="399.7" y="146.2">3</text>
<text x="399.7" y="153.9">4</text>
<text x="77" y="159.8" transform="rotate(-90 77 159.8)">3</text>
<text x="175.7" y="158.3">A+3.3V</text>
<text x="261.7" y="156">A+10V</text>
<text x="399.7" y="161.6">6</text>
<text x="68.7" y="166.8">1</text>
<text x="261.7" y="167.5" transform="rotate(-90 261.7 167.5)">4</text>
<text x="77" y="171.2" transform="rotate(-90 77 171.2)">2</text>
<text x="221.9" y="168.6">A+3.3V</text>
<text x="250.9" y="174.4">6</text>
<text x="250.9" y="179.6">5</text>
<text x="268.6" y="177">7</text>
<text x="143.7" y="184.2">16 VDC</text>
<text x="197" y="182.1">1</text>
<text x="197" y="184.7">2</text>
<text x="217.3" y="182.1">6</text>
<text x="217.3" y="184.7">5</text>
<text x="294" y="184">16 VDC</text>
<text x="121.9" y="191.4">A+3.3V</text>
<text x="197" y="187.3">3</text>
<text x="217.3" y="187.3">4</text>
<text x="261.7" y="189.2" transform="rotate(-90 261.7 189.2)">11</text>
<text x="75.7" y="194.5">A+3.3V</text>
<text x="143.7" y="197.1">+3.3V</text>
<text x="153.9" y="197.6">+3.3V</text>
<text x="86.7" y="220.6">1</text>
<text x="122.4" y="220.6">28</text>
<text x="86.7" y="223.2">2</text>
<text x="86.7" y="225.7">3</text>
<text x="122.4" y="225.7">26</text>
<text x="122.4" y="223.2">27</text>
<text x="86.7" y="228.3">4</text>
<text x="86.7" y="230.9">5</text>
<text x="86.7" y="233.4">6</text>
<text x="122.4" y="233.4">23</text>
<text x="122.4" y="230.9">24</text>
<text x="122.4" y="228.3">25</text>
<text x="86.7" y="236">7</text>
<text x="86.7" y="238.6">8</text>
<text x="122.4" y="238.6">21</text>
<text x="122.4" y="236">22</text>
<text x="85.4" y="243.7">10</text>
<text x="86.7" y="241.2">9</text>
<text x="122.4" y="243.7">19</text>
<text x="122.4" y="241.2">20</text>
<text x="85.4" y="246.3">11</text>
<text x="85.4" y="248.8">12</text>
<text x="85.4" y="251.4">13</text>
<text x="122.4" y="251.4">16</text>
<text x="122.4" y="248.8">17</text>
<text x="122.4" y="246.3">18</text>
<text x="295.6" y="246">THIRD ANGLE</text>
<text x="295.8" y="249.9">PROJECTION</text>
<text x="343.5" y="249.4">C</text>
<text x="347.4" y="249.6">2002 ALL RIGHTS RESERVED</text>
<text x="85.4" y="254">14</text>
<text x="122.4" y="254">15</text>
<text x="297.1" y="256.1">FEATURES AND DIMENSIONS</text>
<text x="294.8" y="259.4">NOT SHOWN SHALL BE VERIFIED</text>
<text x="296.3" y="262.7">IN THE DATABASE. DRAWING</text>
<text x="298.4" y="266">SHOULD NOT BE SCALED</text>
<text x="337.9" y="269.4">SIZE</text>
<text x="352.8" y="269.4">DATE</text>
<text x="384.6" y="269.4">DRAWING NO.</text>
<text x="419.2" y="269.4">REV</text>
<text x="294.8" y="270.9">ENGR:</text>
<text x="294.8" y="277.3">DRAWN:</text>
<text x="360.2" y="277.9">SCALE:</text>
<text x="370.3" y="277.9">NO SCALE</text>
</g>
<g font-size="2.3" fill="#000080">
<text x="246" y="32.9">C109</text>
<text x="246" y="35.2">0.1uF</text>
<text x="150.1" y="36.5">U34A</text>
<text x="151.4" y="41.6">LM6134BIM</text>
<text x="163.9" y="38">C117</text>
<text x="163.9" y="40.3">0.1uF</text>
<text x="198.8" y="38">R63</text>
<text x="246.3" y="40.6">U34B</text>
<text x="79.5" y="43.1">R94</text>
<text x="79.5" y="45.7">100K</text>
<text x="92.4" y="43.1">R95</text>
<text x="92.4" y="45.7">100K</text>
<text x="179.6" y="45.4">R75</text>
<text x="200.1" y="42.1">10.0K</text>
<text x="238.6" y="44.2">LM6134BIM</text>
<text x="266.8" y="47.5">C114</text>
<text x="10.3" y="50.1">J12-1</text>
<text x="59" y="52.6">C80</text>
<text x="282.2" y="48">R79</text>
<text x="179.6" y="56">5.36K</text>
<text x="198.8" y="56">R77</text>
<text x="266.8" y="58.5">10uF</text>
<text x="282.2" y="58.5">562</text>
<text x="297.3" y="58.5">C85</text>
<text x="64.2" y="61.1">10uF</text>
<text x="200.1" y="60.1">10.0K</text>
<text x="295" y="61.1">1000pF</text>
<text x="59" y="68">C82</text>
<text x="41.1" y="76.5">R143</text>
<text x="53.9" y="76.5">R144</text>
<text x="64.2" y="76.5">10uF</text>
<text x="10.3" y="81.6">KLP42-61-RW/RW</text>
<text x="41.1" y="79.1">100K</text>
<text x="53.9" y="79.1">100K</text>
<text x="79.5" y="84.2">R150</text>
<text x="79.5" y="86.7">100K</text>
<text x="92.4" y="84.2">R151</text>
<text x="92.4" y="86.7">100K</text>
<text x="152.7" y="85.2">U34D</text>
<text x="193.7" y="86.7">R64</text>
<text x="237.3" y="87.8">U34C</text>
<text x="264.2" y="86">C116</text>
<text x="282.2" y="86.5">R80</text>
<text x="153.9" y="90.3">LM6134BIM</text>
<text x="177" y="94.2">R76</text>
<text x="195" y="90.8">10.0K</text>
<text x="238.6" y="92.9">LM6134BIM</text>
<text x="264.2" y="97">10uF</text>
<text x="282.2" y="97">562</text>
<text x="302.5" y="97">C86</text>
<text x="302.5" y="99.3">1000pF</text>
<text x="177" y="104.7">5.36K</text>
<text x="193.7" y="102.2">R78</text>
<text x="195" y="106.3">10.0K</text>
<text x="107.8" y="117.5">R62</text>
<text x="107.8" y="120.1">100K</text>
<text x="184.7" y="122.7">R98</text>
<text x="184.7" y="125.2">10.0K</text>
<text x="296.3" y="121.1">U32A</text>
<text x="312.7" y="122.7">C76</text>
<text x="312.7" y="125">0.1uF</text>
<text x="121.9" y="127.8">Q5</text>
<text x="123.1" y="131.9">BSS84</text>
<text x="146.2" y="127">C17</text>
<text x="156.5" y="127.5">R128</text>
<text x="297.6" y="126.3">LM6134BIM</text>
<text x="320.7" y="129.6">C77</text>
<text x="338.6" y="130.1">R60</text>
<text x="79.3" y="135.5">Q3</text>
<text x="79.3" y="137.8">2N7002</text>
<text x="159.1" y="135.5">562</text>
<text x="173.7" y="135">C127</text>
<text x="184.7" y="135.5">R126</text>
<text x="199.3" y="134.5">U33</text>
<text x="66.7" y="143.2">R65</text>
<text x="146.2" y="138">3.3uF</text>
<text x="172.7" y="141.1">2200pF</text>
<text x="184.7" y="138">10.0K</text>
<text x="320.7" y="140.6">3.3uF</text>
<text x="331" y="138">R61</text>
<text x="331" y="140.6">10.0K</text>
<text x="341.2" y="138">562</text>
<text x="369.2" y="143.2">C78</text>
<text x="382" y="143.2">C79</text>
<text x="405.3" y="140.6">J12-2</text>
<text x="66.7" y="145.8">100K</text>
<text x="199.6" y="149.4">NC7SB3157P6X</text>
<text x="369.2" y="145.5">DNA</text>
<text x="382" y="145.5">DNA</text>
<text x="218.1" y="150.9">C90</text>
<text x="280.9" y="152.7">R10</text>
<text x="220.6" y="156">0.1uF</text>
<text x="283.2" y="157">15.0K</text>
<text x="79.3" y="163.7">Q4</text>
<text x="79.3" y="166">2N7002</text>
<text x="268.1" y="164.7">U32B</text>
<text x="278.4" y="165">10.0K</text>
<text x="278.6" y="162.2">R57</text>
<text x="69.3" y="171.4">R71</text>
<text x="69.3" y="174">100K</text>
<text x="123.1" y="168.8">R11</text>
<text x="123.1" y="171.4">100K</text>
<text x="143.7" y="170.6">C19</text>
<text x="153.9" y="171.2">R134</text>
<text x="182.2" y="168.8">R136</text>
<text x="182.2" y="171.4">10.0K</text>
<text x="269.4" y="169.9">LM6134BIM</text>
<text x="296.1" y="173.2">C81</text>
<text x="315.6" y="173.7">R67</text>
<text x="400.2" y="171.4">KLP42-61-RW/RW</text>
<text x="153.9" y="179.1">562</text>
<text x="182.2" y="179.1">R141</text>
<text x="201.9" y="178.1">U35</text>
<text x="143.7" y="181.7">3.3uF</text>
<text x="169.1" y="181.7">C132</text>
<text x="169.1" y="184">2200pF</text>
<text x="182.2" y="181.7">10.0K</text>
<text x="295.6" y="181.7">3.3uF</text>
<text x="318.1" y="181.7">562</text>
<text x="364" y="184.2">C83</text>
<text x="376.9" y="184.2">C84</text>
<text x="307.9" y="186.8">R69</text>
<text x="307.9" y="189.4">10.0K</text>
<text x="364" y="186.5">DNA</text>
<text x="376.9" y="186.5">DNA</text>
<text x="202.2" y="193">NC7SB3157P6X</text>
<text x="228.3" y="197.1">C103</text>
<text x="252.5" y="196.8">R5</text>
<text x="118.3" y="199.9">C126</text>
<text x="225.8" y="199.6">0.1uF</text>
<text x="253" y="200.7">15.0K</text>
<text x="92.1" y="207.3">C89</text>
<text x="92.1" y="209.6">0.1uF</text>
<text x="118.3" y="204.2">0.1uF</text>
<text x="149.3" y="205.8">R108</text>
<text x="149.6" y="209.1">1K</text>
<text x="157.3" y="205.5">R109</text>
<text x="157.5" y="208.9">1K</text>
<text x="198.8" y="208.1">C118</text>
<text x="249.9" y="207.6">10.0K</text>
<text x="250.4" y="205">R70</text>
<text x="18.8" y="213">C91</text>
<text x="31.6" y="213">C92</text>
<text x="47" y="213.2">C93</text>
<text x="131.1" y="210.1">C87</text>
<text x="131.1" y="214.5">0.1uF</text>
<text x="139.3" y="210.1">C113</text>
<text x="139.6" y="214.5">1uF</text>
<text x="198.3" y="212.4">100pF</text>
<text x="18.8" y="217.6">1000pF</text>
<text x="31.6" y="217.6">1000pF</text>
<text x="47" y="220.4">1uF</text>
<text x="61.3" y="218.1">C94</text>
<text x="61.3" y="220.4">0.1uF</text>
<text x="91.6" y="216.6">U23</text>
<text x="162.9" y="227.6">R129</text>
<text x="177.5" y="230.7">33 R130</text>
<text x="195.5" y="233.2">33</text>
<text x="162.9" y="240.4">R131</text>
<text x="177.5" y="243.5">33</text>
<text x="18.8" y="246.6">C95</text>
<text x="29.5" y="248.6">C96</text>
<text x="29.8" y="251.4">0.1uF</text>
<text x="39.3" y="249.1">C97</text>
<text x="50" y="248.1">C98</text>
<text x="50.5" y="251.2">0.1uF</text>
<text x="59.8" y="249.1">C99</text>
<text x="70.6" y="249.7">C100</text>
<text x="70.8" y="252">0.1uF</text>
<text x="18.8" y="253.8">1uF</text>
<text x="39.3" y="256.3">1uF</text>
<text x="59.8" y="256.3">1uF</text>
<text x="169.3" y="254">R132</text>
<text x="169.3" y="256.6">100</text>
<text x="184.7" y="254">R133</text>
<text x="184.7" y="256.6">100</text>
<text x="91.9" y="259.7">CS42L50</text>
<text x="151.4" y="261.2">R107</text>
<text x="151.4" y="263.8">100K</text>
<text x="167.5" y="268.9">100pF</text>
<text x="168" y="264.5">C31</text>
<text x="182.9" y="268.9">100pF</text>
<text x="183.5" y="264.5">C20</text>
</g>
<g font-size="2.3" fill="#00f">
<text x="137.8" y="47">-</text>
<text x="137.8" y="51.9">+</text>
<text x="225" y="49.6">-</text>
<text x="269" y="50.8" transform="rotate(-90 269 50.8)">+</text>
<text x="61.9" y="54.1" transform="rotate(90 61.9 54.1)">+</text>
<text x="225" y="54.4">+</text>
<text x="61.9" y="69.5" transform="rotate(90 61.9 69.5)">+</text>
<text x="266.5" y="89.3" transform="rotate(-90 266.5 89.3)">+</text>
<text x="140.3" y="95.8">-</text>
<text x="140.3" y="100.6">+</text>
<text x="225" y="98.3">-</text>
<text x="225" y="103.2">+</text>
<text x="284" y="131.7">-</text>
<text x="145.9" y="133.4" transform="rotate(-90 145.9 133.4)">+</text>
<text x="284" y="136.5">+</text>
<text x="320.4" y="136" transform="rotate(-90 320.4 136)">+</text>
<text x="143.3" y="177" transform="rotate(-90 143.3 177)">+</text>
<text x="255.8" y="175.3">-</text>
<text x="297.3" y="176.5" transform="rotate(-90 297.3 176.5)">+</text>
<text x="255.8" y="180.1">+</text>
<text x="47" y="215.6">+</text>
<text x="18.8" y="248.9">+</text>
<text x="39.3" y="251.5">+</text>
<text x="59.8" y="251.5">+</text>
</g>
<g font-size="2.3" fill="#f00">
<text x="297.6" y="50.8">AIN_R2</text>
<text x="297.6" y="89.3">AIN_L2</text>
<text x="136" y="130.4">Aoutb</text>
<text x="33.4" y="137.8">SWMute</text>
<text x="11.3" y="139.3">SWMute</text>
<text x="239.1" y="144.5">VR</text>
<text x="41.1" y="166">Mutec</text>
<text x="133.4" y="174">Aouta</text>
<text x="220.6" y="186.5">VR</text>
<text x="239.1" y="221.4">ADDAreset</text>
<text x="69.3" y="227.8">AIN_R2</text>
<text x="239.1" y="224">SCL</text>
<text x="239.1" y="226.6">SDA</text>
<text x="69.3" y="230.4">AIN_L2</text>
<text x="203.2" y="229.1">SYNC</text>
<text x="203.2" y="231.7">SDRX</text>
<text x="203.2" y="244.5">BUZ</text>
<text x="203.2" y="242">SDTX</text>
<text x="138.6" y="250.9">Aouta</text>
<text x="138.6" y="248.4">Mutec</text>
<text x="203.2" y="247.1">SCLK</text>
<text x="138.6" y="253.5">Aoutb</text>
</g>
<g font-size="2.3" fill="#004080">
<text x="198.8" y="139.6">B1</text>
<text x="198.8" y="142.2">GND</text>
<text x="207.8" y="142.2">Vcc</text>
<text x="210.1" y="139.6">S</text>
<text x="198.8" y="144.7">B0</text>
<text x="210.1" y="144.7">A</text>
<text x="201.4" y="183.2">B1</text>
<text x="201.4" y="185.8">GND</text>
<text x="210.4" y="185.8">Vcc</text>
<text x="212.7" y="183.2">S</text>
<text x="201.4" y="188.3">B0</text>
<text x="212.7" y="188.3">A</text>
<text x="91.1" y="221.7">AFLTR</text>
<text x="114.7" y="221.7">RST</text>
<text x="91.1" y="224.2">AFLTL</text>
<text x="91.1" y="226.8">FILT+_ADC</text>
<text x="114.5" y="226.8">SDA</text>
<text x="114.8" y="224.2">SCL</text>
<text x="91.1" y="229.4">AIN_R2</text>
<text x="91.1" y="231.9">AIN_L2</text>
<text x="111.2" y="231.9">SDOUT</text>
<text x="113.1" y="229.4">LRCK</text>
<text x="91.1" y="234.5">REF_GND</text>
<text x="91.1" y="237.1">AIN_R1</text>
<text x="91.1" y="239.6">AIN_L1</text>
<text x="114.2" y="237.1">GND</text>
<text x="116.2" y="234.5">VA</text>
<text x="116.5" y="239.6">VL</text>
<text x="91.1" y="242.2">VQ_ADC</text>
<text x="91.1" y="244.8">FILT+_DAC</text>
<text x="112.9" y="244.8">MCLK</text>
<text x="113.8" y="242.2">SDIN</text>
<text x="91.1" y="247.3">VQ_DAC</text>
<text x="91.1" y="249.9">HP_A</text>
<text x="111.1" y="249.9">MUTEC</text>
<text x="113.2" y="247.3">SCLK</text>
<text x="91.1" y="252.5">VA_HP</text>
<text x="91.1" y="255">HP_B</text>
<text x="111.2" y="255">AOUTR</text>
<text x="111.6" y="252.5">AOUTL</text>
</g>
<g font-size="1.8">
<text x="45.7" y="1.9">5</text>
<text x="131.9" y="1.9">4</text>
<text x="218.1" y="1.9">3</text>
<text x="304.3" y="1.9">2</text>
<text x="390.5" y="1.9">1</text>
<text x=".7" y="38.9">D</text>
<text x=".7" y="108.1">C</text>
<text x=".7" y="177.4">B</text>
<text x=".7" y="246.7">A</text>
</g>
</svg>
